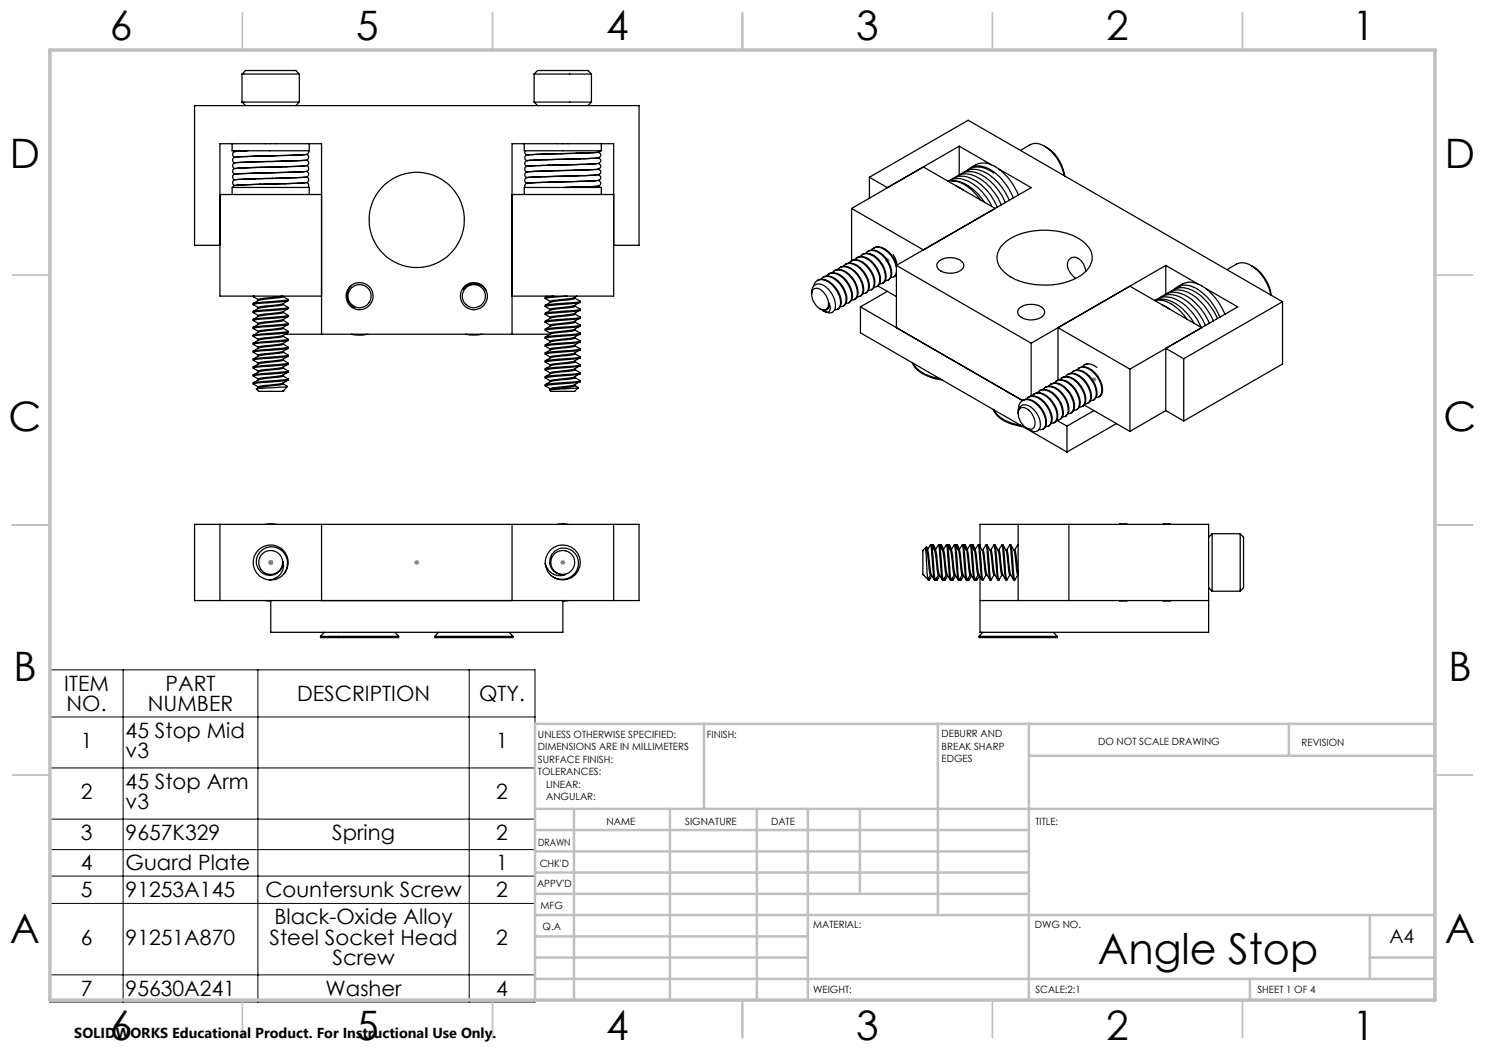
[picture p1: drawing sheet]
<svg xmlns="http://www.w3.org/2000/svg" width="297mm" height="210mm" viewBox="0 0 297 210" stroke-linecap="round" stroke-linejoin="round" font-family="sans-serif">
<g fill="none" stroke="#808080" stroke-width=".2">
<path d="M177 52.1h1M177.1 51.7l.7 .7M177.5 51.6v1M177.8 51.7l-.7 .7M218.3 75.9h1M218.4 75.6l.7 .7M218.8 75.4v1M219.1 75.6l-.7 .7M53.6 112.5h1M53.8 112.1l.7 .7M54.2 112v1M54.5 112.1l-.7 .7"/>
<path d="M82.8 112.5h1.1M83 112.1l.7 .7M83.4 112v1M83.7 112.1l-.7 .7M112 112.5h1.1M112.2 112.1l.7 .7M112.6 112v1M112.9 112.1l-.7 .7"/>
</g>
<path d="M10 134h97v66.4h-97zM24.6 134v66.4M51.6 134v66.4M93.8 134v66.4M10 143.4h97M10 153.6h97M10 163.8h97M10 169.9h97M10 175.2h97M10 180.7h97M10 195h97" fill="none" stroke="#000" stroke-width=".2"/>
<g fill="none" stroke="#c0c0c0" stroke-width=".35">
<path d="M48.5 2.5v7.5M98.5 2.5v7.5M148.5 2.5v7.5M198.5 2.5v7.5M248.5 2.5v7.5M2.5 55h7.5M287 55h7.5M2.5 105h7.5M287 105h7.5M2.5 155h7.5M287 155h7.5M48.5 200v7.5"/>
<path d="M98.5 200v7.5M148.5 200v7.5M198.5 200v7.5M248.5 200v7.5"/>
</g>
<g fill="none" stroke="#c0c0c0" stroke-width=".5">
<path d="M140.8 144.8v17M187.6 144.8v38.2M205.8 144.8v55.2M205.8 151.2h81.2M257.8 144.8v6.4M287 144.8h-180v55.2M107 161.8h180M107 178.8h98.8M107 174.5h98.8M107 170.3h98.8M107 166h98.8M114.8 161.8v38.2"/>
<path d="M134 161.8v38.2M151.4 161.8v38.2M161.6 161.8v38.2M172 161.8v17M107 195.8h180M107 191.5h54.6M107 187.3h54.6M107 183h180M250 195.8v4.2M274 191.5h13M274 183v12.8"/>
</g>
<path d="M10 10h277v190h-277z" fill="none" stroke="#c0c0c0" stroke-width=".7"/>
<g fill="none" stroke="#000" stroke-width=".25">
<path d="M48.4 14.8h11.5M48.4 14.8l.7-.7h10.1l.7 .7M48.4 14.8v5.6M59.9 14.8v5.6M106.8 14.8h11.5M106.8 14.8l.7-.7h10.1l.7 .7M106.8 14.8v5.6M118.3 14.8v5.6M44 38.9h20.3M46.4 38.9v-1.4h15.4v1.4M46.4 28.7v1.5h15.4v-1.5M46.7 30.2l.3 .1"/>
<path d="M48.4 20.4h11.5M48.4 20.4l.7 .7M49.2 30.2l-1.9 .1M49.6 30.2l-2.4 .1a.59 .59 0 0 0-.7 .5 .59 .59 0 0 0 .5 .7M51 33.5h.1M51 35.8h.1M51.4 31.2h.1M51.6 34.6h.1M51.9 34.6h.1M51.9 36.9h.2M51.9 31.2h.1M52.2 33.5h.2"/>
<path d="M53.8 31.2h.1M54.5 35.7h-.1M56 33.4h.2M56.3 35.6h.1M56.4 32.2h.1M56.6 32.2h.1M56.8 35.6h.1M56.9 36.7v.1M57.2 31.1h.1M57.3 33.3h.1M59.9 20.4l-.7 .7M61 36.6l-13 .4-1.1 .1-.4 .4"/>
<path d="M61 35.4l-13.8 .5a.59 .59 0 0 0-.7 .6 .59 .59 0 0 0 .5 .6M61 34.3l-13.8 .5a.59 .59 0 0 0-.7 .5 .59 .59 0 0 0 .5 .7M61 33.2l-13.8 .5a.59 .59 0 0 0-.7 .5 .59 .59 0 0 0 .5 .6M61 32.1l-13.8 .5a.59 .59 0 0 0-.7 .5 .59 .59 0 0 0 .5 .6M61 30.9l-13.8 .5a.59 .59 0 0 0-.7 .5 .59 .59 0 0 0 .5 .7M61.3 36.5a.56 .56 0 0 1 .4 .4 .56 .56 0 0 1-.1 .6M61.3 35.4a.6 .6 0 0 1 .4 .7 .6 .6 0 0 1-.7 .5l-13.7 .4M61.3 34.3a.6 .6 0 0 1 .4 .7 .6 .6 0 0 1-.7 .4l-13.7 .5M61.3 33.2a.6 .6 0 0 1 .4 .7 .6 .6 0 0 1-.7 .4l-13.7 .5M61.3 32a.6 .6 0 0 1 .4 .8 .6 .6 0 0 1-.7 .4l-13.7 .4M61.3 30.9a.6 .6 0 0 1 .4 .7 .6 .6 0 0 1-.7 .5l-13.7 .4M61.7 30.2a.67 .67 0 0 1-.7 .7l-13.7 .5"/>
<path d="M102.4 38.9h20.3M104.8 28.7v1.5h15.5v-1.5M104.8 38.9v-1.4h15.5v1.4M105 30.2a.58 .58 0 0 0 .5 .8M106.8 20.4h11.5M106.8 20.4l.7 .7M109 34.2h.1M109.2 30.8h.1M109.3 34.2h.1M109.4 30.8h-.1M109.6 35.3h.1M109.6 33h.1"/>
<path d="M110 36.4h.1M110 31.9h.1M111.3 36.4h.1M111.4 33h.2M112.5 30.7l-.3 .1M113.5 35.2h-.2M113.9 32.9h.1M114.3 37.5h.1M115 34h.1M115.4 30.6h.1M115.4 32.9h.1M115.7 36.3h.1"/>
<path d="M116 31.7v.1M116.1 31.7v.1M118.3 20.4l-.7 .7M119.2 36.2l-13.8 .4M119.2 35l-13.8 .5M119.2 33.9l-13.8 .5M119.2 32.8l-13.8 .5M119.2 31.6l-13.8 .5M119.2 30.5l-13.8 .5M119.2 37.3l-6 .2M119.6 36.1a.59 .59 0 0 1 .4 .9l-.9 .3-6.3 .2M119.6 35a.59 .59 0 0 1 .4 .9l-.6 .2-.9 .1-10.6 .3a6.2 6.2 0 0 0-2.8 .3l-.1 .3v.4"/>
<path d="M119.6 33.8a.59 .59 0 0 1 .4 .9l-.6 .3-.9 .1-10.6 .3a6.2 6.2 0 0 0-2.8 .3l-.1 .1a.58 .58 0 0 0 .5 .8M119.6 32.7a.59 .59 0 0 1 .4 .9l-.6 .3h-.9l-10.6 .3a6.2 6.2 0 0 0-2.8 .3l-.1 .2a.58 .58 0 0 0 .5 .8M119.6 31.6a.59 .59 0 0 1 .4 .9l-.6 .2-.9 .1-10.6 .3a6.2 6.2 0 0 0-2.8 .3l-.1 .2a.58 .58 0 0 0 .5 .8M119.6 30.4a.59 .59 0 0 1 .4 1l-.6 .2-.9 .1-10.6 .3a6.2 6.2 0 0 0-2.8 .3l-.1 .1a.58 .58 0 0 0 .5 .9M119.6 37.2l.5 .3M120.1 30.2l-.4 .2-.6 .1-11.2 .4a6.2 6.2 0 0 0-2.8 .2l-.1 .2a.58 .58 0 0 0 .5 .8M173.9 35.4l3.6 2.1M173.9 35.4l19.7-11.3 62.9 36.3M173.9 35.4v4.2M184.7 33.4l14.3 8.3-14.3 8.3-14.4-8.3M190.2 35.9a3.7 3.7 0 0 1 4.1-.2 10.7 10.7 0 0 1 5.2 5.7M190.4 36.2a5.9 5.9 0 0 1 4.3 1.7l1 1 1.1 1.5"/>
<path d="M191 35.5a4.1 4.1 0 0 1 5.1 .3 11.9 11.9 0 0 1 4.2 5.2M191.1 37.1l1.5 .9M191.8 35a4.2 4.2 0 0 1 5.1 .3 11.4 11.4 0 0 1 4.1 5.2M191.8 29.2l-21.5 12.5M191.8 29.2l6.5 3.7M191.8 29.2v5.8M192.6 34.6a4.2 4.2 0 0 1 5.1 .2 11.7 11.7 0 0 1 4.2 5.3M193.4 34.1a4.2 4.2 0 0 1 5.3 .5M193.6 34a3.4 3.4 0 0 1 4.3-.1 12 12 0 0 1 4.8 5.7M194.2 33.5a4.1 4.1 0 0 1 5.4 .2l.7 .6a12.6 12.6 0 0 1 3.4 4.7M196.1 40a8 8 0 0 0-5.3-3.8l-1.1 .1a4.1 4.1 0 0 1 4.8 .4 11.2 11.2 0 0 1 3.9 4.6M199.8 33.8l6.4 3.7-26.9 15.6"/>
<path d="M204.1 30.1l1.9-1.1a2.8 2.8 0 0 1 3 .3 9 9 0 0 1 3.8 5.8M208.9 29.2a7.9 7.9 0 0 1 4 6M44 49.1h-5.1v-28h88.9v28h-5.1M50.6 59.2v.1M50.9 59.2l-.2 .2 .9 .5v.2M56.4 59.2l-3.8 .5-.9 .2M56.6 59.3l1 .6M56.6 59.2l-.2 .2-1.3 .2a9 9 0 0 0-3.9 .8l-.5 .3M57.6 59.9l-6.9 .8M57.6 59.9v.2M64.3 59.2h-20.3v-30.5h20.3v38.1M70.3 57.1a2.62 2.62 0 0 0 .6 4.4l-.8-.3"/>
<path d="M93.2 57.1l-.5 .7a2.65 2.65 0 0 1 4.5 .2M102.4 59.2h20.3v-30.5h-20.3v38.1M109 59.7l1.1 .6v.2M109.5 59.2l-.4 .2M110.7 59.2l-1.6 .2-.1 .3M113.4 59.2l-4.4 .5M115 59.6l1.1 .6M115 59.6l-.3 .2-1.6 .2a6.9 6.9 0 0 0-4 1M115 59.5v.1M115.4 59.2l-.6 .4-4 .5-.7 .2M162.3 58.5v.3M162.3 58.5a1.43 1.43 0 0 1 .7-1.5 1.43 1.43 0 0 1 1.6 0 4.9 4.9 0 0 1 2.4 4.7 1.34 1.34 0 0 1-2.2 .5"/>
<path d="M162.6 57.9a1.57 1.57 0 0 1 2.2 .7 2.7 2.7 0 0 1 .6 3.2 1.59 1.59 0 0 1-2.2-.7 2.83 2.83 0 0 1-.6-3.2zM162.7 57.2a1.57 1.57 0 0 1 2.3-1.2 5.4 5.4 0 0 1 3.1 4.6 1.17 1.17 0 0 1-1.2 1.4M163.6 56a2.28 2.28 0 0 1 2.9 .8 4.6 4.6 0 0 1 1.6 4.4l-.2 .4-.3 .1M163.6 56l-.1 .1M164.1 55.9a1.74 1.74 0 0 1 2.7-.2 5 5 0 0 1 2.3 4.9l-.2 .5-.4 .2h-.4M164.7 55.4h-.1M164.7 55.4a1.84 1.84 0 0 1 2.2 .3 5 5 0 0 1 2.4 4.8l-.5 .6M165.3 55.2a1.8 1.8 0 0 1 2.6-.1 5 5 0 0 1 2.4 4.9l-.3 .4-.8 .3M165.8 54.7l-.1 .1M165.9 54.7a2.9 2.9 0 0 1 3.4 1.5 3.5 3.5 0 0 1 .8 4.1l-.3 .3M166.4 54.6a1.51 1.51 0 0 1 1.9-.5 4.9 4.9 0 0 1 3.1 5.2l-.3 .5-.4 .2h-.4M167 54.1a2.34 2.34 0 0 1 2.9 .8 4.8 4.8 0 0 1 1.6 4.3l-.3 .5-.3 .2"/>
<path d="M167 54.1h-.2M167.5 53.9a1.74 1.74 0 0 1 2.7-.1 5.2 5.2 0 0 1 2.3 4.9l-.3 .4-.8 .3M168 53.5a2 2 0 0 1 2.3 .2 5.1 5.1 0 0 1 2.3 4.9l-.4 .6M168.7 53.3a1.8 1.8 0 0 1 2.6-.2 5.6 5.6 0 0 1 2.4 4.3 1.16 1.16 0 0 1-1.2 1.3M169.2 52.8a2.9 2.9 0 0 1 3.5 1.4 3.6 3.6 0 0 1 .8 4.2l-.3 .1M169.2 52.8l-.1 .1M169.8 52.6a1.49 1.49 0 0 1 1.9-.5 5 5 0 0 1 3 5.3l-.2 .4-.4 .3h-.4M170.3 41.7v10.4l-.1 .1M170.4 52.2a1.84 1.84 0 0 1 2.1 .2 5 5 0 0 1 2.4 4.9l-.5 .5M170.9 52a1.74 1.74 0 0 1 2.6-.2 5 5 0 0 1 2.4 4.9l-.3 .4-.8 .3M171.5 51.5l-.2 .1M171.5 51.5a2.9 2.9 0 0 1 3.4 1.4 4.6 4.6 0 0 1 1.1 3.7l-.5 .6"/>
<path d="M172 51.3a1.51 1.51 0 0 1 2-.4 5 5 0 0 1 3 5.1l-.3 .5-.4 .3h-.4M172.2 59.2l-.2 .1M172.4 50.9a2.34 2.34 0 0 1 3.1 .7 4.8 4.8 0 0 1 1.6 4.4l-.6 .7M173.1 50.7a1.74 1.74 0 0 1 2.7-.2 5.2 5.2 0 0 1 2.3 4.9l-.3 .5-.4 .2h-.4M173.3 58.5l-.2 .1M173.7 50.2a2.84 2.84 0 0 1 3.5 1.4 4.7 4.7 0 0 1 1.1 3.7l-.5 .6M173.7 50.2l-.1 .1M174.3 50.1a1.72 1.72 0 0 1 2.6-.2 5.4 5.4 0 0 1 2.4 3.5M174.4 57.9l-.1 .1M174.7 49.6a2.3 2.3 0 0 1 3 .7 6 6 0 0 1 1.7 2.7M175.5 57.2l-.1 .1M175.6 57.2l3.7 2.1"/>
<path d="M177.5 58.3l-5.4 3.1M177.8 55.9l-.2 .1M178.6 50.9l.6 1.2 .2 .9M178.9 55.3l-.1 .1M179.3 54.5a1.03 1.03 0 0 1-1.1 1M179.3 54.8l-.4 .5M179.3 53.1l26.9 15.5M179.3 53.1v12.4M187.8 52.3a3.7 3.7 0 0 1 4.8 .3 1.33 1.33 0 0 1-1.1 1.8 3.7 3.7 0 0 1-4-.8 .97 .97 0 0 1 .3-1.3zM200.7 48.8a12.3 12.3 0 0 1 9.5-2.7 10.8 10.8 0 0 1 7.1 2.9 3.6 3.6 0 0 1-.4 5.5 14 14 0 0 1-13 1.7 6.2 6.2 0 0 1-4.5-4.2 3.7 3.7 0 0 1 1.3-3.2zM217.2 54.2a3.2 3.2 0 0 0-2.2-2.8 1.55 1.55 0 0 0-1.4 .8 1.55 1.55 0 0 0 .1 1.7l.4 .7 1 1.1M231.9 59.6a4.5 4.5 0 0 1 5.6 .7 11.8 11.8 0 0 1 3.6 4.8"/>
<path d="M232.7 59.1a4.6 4.6 0 0 1 5.6 .7 12.5 12.5 0 0 1 3.6 4.9M233.2 53.1l6.4 3.7M233.2 53.1l-27 15.5M233.2 53.1v5.7M233.5 58.7a4.3 4.3 0 0 1 4.9 .2 11.3 11.3 0 0 1 4.3 5.3M234.3 58.2a4.5 4.5 0 0 1 5.6 .7 12.2 12.2 0 0 1 3.6 4.8M234.7 58.1a3.4 3.4 0 0 1 4.7-.4 11.9 11.9 0 0 1 4.6 5.8M235.5 57.4a3.8 3.8 0 0 1 4.8-.2 11.9 11.9 0 0 1 4.7 5.7M236.1 57.2l-1 .5M241.1 57.7l6.4 3.7-14.3 8.3M245.4 53.9a4.5 4.5 0 0 1 3.3-1.3 7.9 7.9 0 0 1 5.4 6.3v.1M250.2 53.1a8 8 0 0 1 4 5.9"/>
<path d="M50.6 60.7v.2M50.6 62.3v.2M50.6 63.9v.2M50.6 65.5v.2M50.6 67.1v.2M50.6 68.6v.3M50.6 70.2v.2M50.6 71.8v.2M50.6 73.4v.2M50.6 75v.2M50.6 76.6v.2M50.7 76.8l.6-.2 6.3-.6a6.1 6.1 0 0 1-3.8 1l-2.1 .4"/>
<path d="M50.7 70.4l.6-.1 6.3-.6a6.1 6.1 0 0 1-3.8 1l-2.1 .3M50.7 64.1l.6-.2 6.3-.6a6.1 6.1 0 0 1-3.8 1l-2.1 .4M50.7 75.2l.9 .6v.2M50.7 73.7l.9 .5v.2M50.7 70.5l.9 .5v.2M50.7 68.9l.9 .6v.1M50.7 67.3l.9 .6v.1M50.7 64.1l.9 .6v.2M50.7 62.5l.9 .6v.2M50.7 61l.9 .5v.2M50.7 76.8l.9 .6v.2M51.3 77.8l.5 .5 4.8-.1"/>
<path d="M56.6 73.6l-1.5 .3a9 9 0 0 0-3.9 .8l-.5 .3M56.6 67.3l-1.5 .2a9 9 0 0 0-3.9 .8l-.5 .3M56.6 60.9l-1.5 .3a9 9 0 0 0-3.9 .8l-.5 .3M56.6 78.2h.1M56.6 76.8l.9 .5M56.6 75.2l1 .6M56.6 73.6l1 .7-6.9 .7M56.6 72l1 .6M56.6 70.4l1 .6M56.6 68.8l1 .6M56.6 67.2l1 .7-6.9 .7M56.6 65.6l1 .6"/>
<path d="M56.6 64.1l1 .6M56.6 62.5l1 .6M56.6 60.9l1 .7-6.9 .7M56.6 75l-.2 .3-1.3 .2a9 9 0 0 0-3.9 .8l-.5 .2M56.6 71.9l-.2 .2-1.3 .2a9 9 0 0 0-3.9 .8l-.5 .3M56.6 70.3l-.2 .2-1.3 .2a9 9 0 0 0-3.9 .8l-.5 .3 6.9-.8M56.6 68.7l-.2 .3-1.3 .1a9 9 0 0 0-3.9 .8l-.5 .3M56.6 65.5l-.2 .3-1.3 .2a9 9 0 0 0-3.9 .7l-.5 .3M56.6 63.9l-.2 .3-1.3 .2a9 9 0 0 0-3.9 .7l-.5 .3 6.9-.7M56.6 62.3l-.2 .3-1.3 .2a9 9 0 0 0-3.9 .8l-.5 .2M56.6 76.6v.2l-.2 .1-1.3 .2a10.1 10.1 0 0 0-3.8 .7l6.2-.5M56.6 73.4v.2"/>
<path d="M56.6 67.1v.2M56.6 60.7v.2M56.6 78.1v.1M57 66.8h53M57.5 77.3l-.8 .9M57.6 74.4a6.1 6.1 0 0 1-3.8 1.1l-2.1 .3M57.6 72.8a6.1 6.1 0 0 1-3.8 1.1l-2.1 .3M57.6 71.3a6.1 6.1 0 0 1-3.8 1l-2.1 .3M57.6 68.1a6.1 6.1 0 0 1-3.8 1l-2.1 .4M57.6 66.5a6.1 6.1 0 0 1-3.8 1l-2.1 .4M57.6 64.9a6.1 6.1 0 0 1-3.8 1l-2.1 .4M57.6 61.7a6.1 6.1 0 0 1-3.8 1.1l-2.1 .3"/>
<path d="M57.6 60.1a6.1 6.1 0 0 1-3.8 1.1l-2.1 .3M57.6 71.2l-1.4 .3-4.2 .3a1.51 1.51 0 0 0-1.3 .3l.9 .5v.2M57.6 64.9l-1.4 .2-4.2 .3a1.51 1.51 0 0 0-1.3 .3l.9 .6v.2M57.6 63.1l-6.9 .8M57.6 66.3l-6.9 .8M57.6 69.5l-6.9 .7M57.6 72.6l-6.9 .8M57.6 75.8l-6.9 .8M57.6 74.4l-6.9 .8M57.6 72.8l-6.9 .8M57.6 68l-6.9 .9M57.6 66.5l-6.9 .8"/>
<path d="M57.6 61.7l-6.9 .8M57.6 60.1l-6.9 .8M57.6 61.5v.2M57.6 63.1v.2M57.6 64.7v.2M57.6 66.3v.2M57.6 67.9v.1M57.6 69.5v.1M57.6 71v.2M57.6 72.6v.2M57.6 74.2v.2M57.6 75.8v.2"/>
<path d="M70.3 66.8l1.2 .2 2.1-.2M93.1 66.8a7.7 7.7 0 0 0 3.3 0M109 75.6l1.1 .6M109 74l1.1 .6M109 72.4l1.1 .6v.2M109 70.8l1.1 .6M109 69.2l1.1 .6M109 67.7l1.1 .6M109 66v-.2l.5-.1 5.5-.4 1.1-.3-.2 .3-6.8 .7 1 .7v.1M109 64.5l1.1 .6M109 62.9l1.1 .6M109 61.3l1.1 .6"/>
<path d="M109 77.1l6.9-.7 .2-.2-7.1 .7v.3l1.1 .6M109 61.1l7.1-.8-.2 .3-.9 .1-6 .6zM109 62.6l7.1-.7-.2 .3-.9 .1-6 .6zM109 64.2l7.1-.7-.2 .2-.9 .1-6 .6zM109 67.4l7.1-.8-.2 .3-.9 .1-6 .6zM109 69l7.1-.8-.2 .3-.9 .1-6 .6zM109 70.6l7.1-.8-.2 .3-.9 .1-6 .6zM109 72.2l7.1-.8-.2 .3-.9 .1-6 .6zM109 73.8l7.1-.8-.2 .3-.9 .1-6 .6zM109 75.3l7.1-.7-.2 .3-.9 .1-6 .6zM109.9 78l5.8-.5-.8 .8h-4.7zM110.1 76.2v.1"/>
<path d="M110.1 74.6v.1M110.1 71.4v.2M110.1 69.8v.2M110.1 68.2v.2M110.1 65v.2M110.1 63.5v.1M110.1 61.9v.1M110.1 77.7v.2M115 75.5l1.1 .6M115 73.9l1.1 .6M115 72.3l1.1 .6M115 70.8l1.1 .6"/>
<path d="M115 69.2l1.1 .6M115 67.6l1.1 .6M115 66l1.1 .6M115 64.4l1.1 .6M115 62.8l1.1 .6M115 61.2l1.1 .6M115 75.5l-.3 .2-1.6 .2a6.9 6.9 0 0 0-4 1M115 73.9l-.3 .2-1.6 .2a6.9 6.9 0 0 0-4 1M115 72.3l-.3 .2-1.6 .2a6.9 6.9 0 0 0-4 1M115 70.8l-.3 .1-1.6 .2a6.9 6.9 0 0 0-4 1M115 69.2l-.3 .1-1.6 .3a6.9 6.9 0 0 0-4 .9M115 67.6l-.3 .2-1.6 .2a6.9 6.9 0 0 0-4 1"/>
<path d="M115 66l-.3 .2-1.6 .2a6.9 6.9 0 0 0-4 1M115 64.4l-.3 .2-1.6 .2a6.9 6.9 0 0 0-4 1M115 62.8l-.3 .2-1.6 .2a6.9 6.9 0 0 0-4 1M115 61.2l-.3 .2-1.6 .2a6.9 6.9 0 0 0-4 1M115 77.1l.7 .4M115 76.9v.2M115 75.3v.2M115 73.8v.1M115 72.2v.1M115 70.6v.2M115 69v.2M115 67.4v.2"/>
<path d="M115 65.8v.2M115 64.2v.2M115 62.6v.2M115 61.1v.1M115 77.1l-.3 .2-3.9 .4-.8 .3M115.7 77.5h.1M115.7 74.9a3.5 3.5 0 0 1-2.6 .8l-2.3 .2-.7 .3M115.7 73.3a3.5 3.5 0 0 1-2.6 .8l-2.3 .3-.7 .2M115.7 71.7a3.5 3.5 0 0 1-2.6 .8l-2.3 .3-.7 .2M115.7 70.1a3.5 3.5 0 0 1-2.6 .8l-2.3 .3-.7 .2M115.7 68.5a3.5 3.5 0 0 1-2.6 .8l-2.3 .3-.7 .2M115.7 66.9a3.5 3.5 0 0 1-2.6 .9l-2.3 .2-.7 .2"/>
<path d="M115.7 65.4a3.5 3.5 0 0 1-2.6 .8l-2.3 .2-.7 .2M115.7 63.8a3.5 3.5 0 0 1-2.6 .8l-2.3 .2-.7 .2M115.7 62.2a3.5 3.5 0 0 1-2.6 .8l-2.3 .2-.7 .3M115.7 60.6a3.5 3.5 0 0 1-2.6 .8l-2.3 .3-.7 .2M115.7 76.5a3.5 3.5 0 0 1-2.6 .8l-2.3 .2-.7 .2M164 61.8l.1 .1M164.8 62.2h.1M165.8 60.6a1 1 0 0 1-.5 1.3M165.8 60.6a1.28 1.28 0 0 1-.1 1.8 1.28 1.28 0 0 1-1.2-.4M165.8 60.6a1.07 1.07 0 0 1-.4 1.2 1.07 1.07 0 0 1-1.2 .1M167.7 61.8l-.2 .1M168.8 61.1l-.1 .1"/>
<path d="M172.1 61.4l32.4 18.7 .1-.1M172.1 61.4v5.2l41.3 23.8M182.4 72.5a6 6 0 0 0 4.3 3.2l1.7 .3M182.6 72.6a6.9 6.9 0 0 0 5.4 3.1M203.9 61.6a3.8 3.8 0 0 1 4.9 .3 1.33 1.33 0 0 1-1.1 1.8 3.7 3.7 0 0 1-4-.8 1.09 1.09 0 0 1 .2-1.3zM205.2 79.8a1.94 1.94 0 0 1 3 .2 5.1 5.1 0 0 1 2.1 4.3 .99 .99 0 0 1-1.2 1M205.6 79.4a2.66 2.66 0 0 1 3.4 1.1 4.2 4.2 0 0 1 1.2 4.3l-.5 .4M206.2 68.6v10.6M206.3 79.2a1.73 1.73 0 0 1 2.3-.3 5.3 5.3 0 0 1 2.8 4.7 .99 .99 0 0 1-1.1 1.1M206.8 78.8a2.17 2.17 0 0 1 2.6 .4 5.1 5.1 0 0 1 2.1 4.4l-.2 .5-.3 .3M207.5 78.6a1.7 1.7 0 0 1 2.2-.4 5.3 5.3 0 0 1 2.8 4.8 1.07 1.07 0 0 1-1.2 1M208 78.1a2.6 2.6 0 0 1 3.2 1.1 5.1 5.1 0 0 1 1.5 3.7 1.29 1.29 0 0 1-.8 1"/>
<path d="M208 78.1l-.1 .1M208.6 77.9a1.96 1.96 0 0 1 2.9 .1 5.2 5.2 0 0 1 2.1 4.4 1.01 1.01 0 0 1-1.2 1M209 77.5a2.1 2.1 0 0 1 2.7 .4 5.2 5.2 0 0 1 2.1 4.4l-.2 .5-.5 .4M209.7 77.2a1.96 1.96 0 0 1 3 .2 5.2 5.2 0 0 1 2 4.3 1.06 1.06 0 0 1-1.1 1M210.1 76.9a2.17 2.17 0 0 1 2.7 .4 5.1 5.1 0 0 1 2.1 4.3l-.2 .6-.4 .3M210.8 76.6a1.66 1.66 0 0 1 2.3-.3 5.2 5.2 0 0 1 2.8 4.8 1.06 1.06 0 0 1-1.2 1M211.2 76.2a2.57 2.57 0 0 1 3.4 1 4.2 4.2 0 0 1 1.2 4.3l-.5 .4M211.6 65.5v10.6M211.6 65.5l14.4 8.3M211.6 65.5l14.4-8.3 14.3 8.3-14.3 8.3M211.9 75.9a1.73 1.73 0 0 1 2.3-.3 5.4 5.4 0 0 1 2.8 4.8 .99 .99 0 0 1-1.1 1M212.4 75.6a2.17 2.17 0 0 1 2.7 .4 5.2 5.2 0 0 1 2 4.3 1.29 1.29 0 0 1-.7 1"/>
<path d="M213.1 75.3a1.73 1.73 0 0 1 2.2-.3 5.3 5.3 0 0 1 2.8 4.8 1.07 1.07 0 0 1-1.1 1M213.5 74.9a1.69 1.69 0 0 1 2 0 5.3 5.3 0 0 1 2.8 4.8 1.29 1.29 0 0 1-.7 1M214.2 74.6a1.89 1.89 0 0 1 2.9 .2 5.1 5.1 0 0 1 2.2 4.3 1 1 0 0 1-1.2 1M214.6 74.3a2.67 2.67 0 0 1 3.3 1 5.1 5.1 0 0 1 1.5 3.7l-.2 .6-.5 .4M215.3 74a1.96 1.96 0 0 1 3 .1 4.7 4.7 0 0 1 1.9 4.9l-.4 .4-.6 .1M215.9 73.5l-.2 .1M215.9 73.5a3.2 3.2 0 0 1 3.7 1.8 4 4 0 0 1 .7 3.6l-.5 .5M216.4 73.4a1.96 1.96 0 0 1 3 .1M217.6 72.7l-.7 .3M226 73.8v12.5M231.1 60a4.3 4.3 0 0 1 4.9 .3 11.3 11.3 0 0 1 4.2 5.2M232.4 61l1.5 .8"/>
<path d="M233.2 69.7l3.5 2M233.2 69.7v12.4M236.7 71.7v12.5M237.4 63.8a8 8 0 0 0-5.3-3.8l-1.1 .1a5.3 5.3 0 0 1 5.5 1.6l1.3 1.5 1 1.4M256.5 60.4l-19.8 11.3M256.5 60.4v12.4l-19.8 11.4M198.6 81.9a6.1 6.1 0 0 0 4.7 3.2l1.3 .2M198.7 81.9a7 7 0 0 0 5.4 3.1M203.6 82.5v.2M203.7 82.3a1.84 1.84 0 0 1 .6-2 1.84 1.84 0 0 1 2.1-.1 5.2 5.2 0 0 1 2.7 4.7 1.06 1.06 0 0 1-1.3 1M203.7 82.5a1.36 1.36 0 0 1 .6-1.4 1.36 1.36 0 0 1 1.5 .1 4.4 4.4 0 0 1 2.2 4.4 1.23 1.23 0 0 1-2 .4l-.5-.3M203.9 81.8a1.55 1.55 0 0 1 2.2 .6 2.99 2.99 0 0 1 .6 3.2 1.53 1.53 0 0 1-2.2-.7 2.76 2.76 0 0 1-.6-3.1z"/>
<path d="M204.6 80a2.28 2.28 0 0 1 2.6 .5 5.1 5.1 0 0 1 2.1 4.4l-.2 .5-.5 .5M205.3 85.6l.5 .2-.3-.1M211 84.5l-.2 .1M211.3 84.1l2.1 1.1M213.4 85.2v5.2M214.3 82.5l-.1 .1M216.8 81l9.2 5.3M218.8 82.1l-5.4 3.1M223.3 84.7l-9.9 5.7M233.2 82.1l-7.2 4.2M233.2 82.1l3.5 2.1M38.9 104.9h88.9v15.2h-88.9z"/>
<path d="M44 104.9v15.2M51.9 110.5a3.2 3.2 0 0 1 5 .2 3.2 3.2 0 0 1-1 4.8l-1 .4-1 .1a2.95 2.95 0 0 0 2.7-3.7 2.7 2.7 0 0 1-3.7 2.6 2.7 2.7 0 0 1-1-4.4zM53.1 104.9h2.1M56.7 114.9a3.5 3.5 0 0 0-.9-5.4 3.5 3.5 0 0 0-5 2 3.5 3.5 0 0 0 3.1 4.5M64.3 104.9v15.2M102.4 104.9v15.2M109 112.7a3.5 3.5 0 0 1 4-3.7 3.5 3.5 0 0 1 2.8 4.7 3.5 3.5 0 0 1-5.2 1.6M111 110.2a3.1 3.1 0 0 1 4.6 1.5 3.1 3.1 0 0 1-2.6 4.1 3.3 3.3 0 0 1-4-3.1 2.97 2.97 0 0 0 4.1 2.2 2.63 2.63 0 0 1-3-1.5 2.63 2.63 0 0 1 .9-3.2zM111.5 104.9h2.1M122.7 104.9v15.2M184.6 114.9l.2 .2M185.1 109.6l.5 6.3"/>
<path d="M185.1 109.6a13.3 13.3 0 0 1 .8 4.6l.1 .7 .3 .1M185.3 109.4l-.7 .7v4.8l1 1M185.3 109.4l.1 .6M185.3 110h.2l.1 .3 .6 4.6M185.3 109.4l.3 .4M185.6 115.9h.1M185.6 115.9l.1 .1M185.7 115.7v.3M185.7 116h.1M185.7 115.6l.1 .3M186.1 109l-.6 1M186.1 109h.2l.1 .4 .5 5.5 .2 1.1-.3-.2-.5-5.8z"/>
<path d="M186.1 115l-.5 .9M186.2 114.9l.7 1M186.3 109a5.3 5.3 0 0 1 1 3.5l.4 2.5M186.4 115.1l-.5 .9M186.4 109.1l.1-.1 .1 .5M186.4 109h.3l.1 .9M186.7 109l.4 .8M186.9 110h.2l.1 .3 .2 1.5a7.9 7.9 0 0 0 .7 3.7l.4 .4M187.1 115.9h.1M187.3 115.6l.1 .3M187.6 109l-.6 1M187.7 115h.2"/>
<path d="M187.7 109h.2l.1 .4 .5 5.5 .2 1.1-.3-.2-.5-5.8zM187.7 115l-.6 1M187.9 109a5.3 5.3 0 0 1 1 3.5l.2 2.1 .2 .4h.1M188 115.1l-.5 .9-.3-.2M188 109.1l.1-.1 .1 .5M188 109h.3l.1 .9M188.3 109l.4 .8M188.5 110h.2M188.7 110l.3 1.8a7.9 7.9 0 0 0 .7 3.7l.3 .4M188.7 115.9h.1M188.8 115.8l.2 .2M188.9 115.6l.1 .3"/>
<path d="M189.2 109l-.6 1M189.3 109h.2l.1 .4 .4 5.5 .3 1.1-.3-.2-.5-5.8zM189.3 115l-.6 1M189.5 109a5.3 5.3 0 0 1 1 3.5l.2 2.1 .2 .4h.1M189.5 115.1l-.4 .9M189.5 109.1l.2-.1 .1 .5M189.6 109h.2M189.8 109l.2 .9M189.9 109l.4 .8M190.1 110h.2l.1 .3 .2 1.5a7.9 7.9 0 0 0 .7 3.7l.3 .4M190.3 115.9h.1M190.4 115.8l.2 .2"/>
<path d="M190.5 115.6l.1 .3M190.8 109l-.6 1M190.9 109h.2l.1 .4 .4 5.5 .2 1.1-.2-.2-.5-5.8zM190.9 115l-.6 1M191.1 109a5.3 5.3 0 0 1 1 3.5l.2 2.1 .1 .4h.2M191.1 115.1l-.5 .9M191.1 109.1l.1-.1 .1 .5M191.2 109h.3l.1 .9M191.5 109l.4 .8M191.7 110h.1l.2 .3 .6 4.6M191.9 115.9h.1M191.9 115.8l.3 .2"/>
<path d="M192.1 115.6l.1 .3M192.4 109l-.6 1M192.4 109h.3l.1 .4 .4 5.5 .2 1.1-.3-.2-.4-5.8zM192.5 115l-.6 1M192.6 114.9l.6 1M192.7 109a5.3 5.3 0 0 1 .9 3.5l.4 2.5M192.7 115.1l-.5 .9M192.7 109.1l.1-.1 .1 .5M192.8 109h.2l.2 .9M193 109l.5 .8M193.3 110h.1l.2 .3 .1 1.5a7.9 7.9 0 0 0 .8 3.7l.3 .4M193.5 115.9h.1"/>
<path d="M193.7 115.6l.1 .3M194 109l-.6 1M194 115h.2M194 109h.2l.1 .4 .5 5.5 .2 1.1-.3-.2-.5-5.8zM194.1 115l-.6 1M194.3 109a5.3 5.3 0 0 1 .9 3.5l.3 2.1 .1 .4h.2M194.3 115.1l-.5 .9-.3-.2M194.3 109.1l.1-.1 .1 .5M194.4 109h.2l.2 .9M194.6 109l.5 .8M194.8 110h.2M195 110l.3 1.8a7.9 7.9 0 0 0 .8 3.7l.3 .4"/>
<path d="M195.1 115.9h.1M195.1 115.8l.3 .2M195.3 115.6l.1 .3M195.6 109l-.6 1M195.6 109h.2l.1 .4 .5 5.5 .2 1.1-.3-.2-.5-5.8zM195.7 115l-.6 1M195.9 109a5.3 5.3 0 0 1 .9 3.5l.3 2.1 .1 .4h.2M195.9 115.1l-.5 .9M196 109l-.1 .1M196 109.3v-4.4h45.7v21.6h-45.7v-11.2M196.4 110h.2l.1 .3 .2 1.5a7.9 7.9 0 0 0 .8 3.7l.3 .4M197.2 109l-.6 1"/>
<path d="M197.2 109h.2l.1 .4 .5 5.5 .2 1.1-.3-.2-.5-5.8zM197.2 115l-.6 1M197.4 109a5.3 5.3 0 0 1 1 3.5l.2 2.1 .2 .4h.2M198 110h.2l.1 .3 .6 4.6M198.8 109l-.6 1M198.8 109h.2l.1 .4 .5 5.5 .2 1.1-.3-.2-.5-5.8zM198.8 115l-.6 1M198.9 114.9l.7 1M199 109a5.3 5.3 0 0 1 1 3.5l.4 2.5M199.6 110h.2l.1 .3 .2 1.5a7.9 7.9 0 0 0 .7 3.7l.4 .4M200.3 109l-.6 1M200.4 115h.2"/>
<path d="M200.4 109h.2l.1 .4 .5 5.5 .2 1.1-.3-.2-.5-5.8zM200.4 115l-.6 1M200.6 109a5.3 5.3 0 0 1 1 3.5l.2 2.1 .2 .4h.1M201.2 110h.2M201.4 110l.3 1.8a7.9 7.9 0 0 0 .7 3.7l.3 .4M201.9 109l-.6 1M202 109h.2l.1 .4 .4 5.5 .3 1.1-.3-.2-.5-5.8zM202 115l-.6 1M202.2 109a5.3 5.3 0 0 1 1 3.5l.1 1.7 .3 .8-.6 1M202.8 110h.2l.1 .3 .5 4.3M203.5 109l-.6 1M203.6 109v.1"/>
<path d="M203.6 104.9v15.2M213.8 104.9v15.2M223.9 104.9h1.5M232.7 104.9h1.4M241.7 117.5l.7 .7M242.4 106.7v11.5M242.4 118.2h5.6M242.4 106.7h5.6M242.4 106.7l-.7 .7M248 106.7v11.5M248 106.7l.7 .7v10.1l-.7 .7M53.1 120.1l1.1 .1"/>
<path d="M54.2 120.1v6.4h58.4v-6.4M64.1 127.3h15.6M64.1 127.3v.2h15.6v-.2M64.8 126.5l-.7 .8M79 126.5l.7 .8M87 127.3h15.6M87 127.3v.2h15.6v-.2M87.7 126.5l-.7 .8M101.8 126.5l.8 .8M113.6 120.1l-1 .1M195.8 127.3h15.6M195.8 127.3v.2h15.6v-.2"/>
<path d="M196 120.1h45.7M196.5 126.5l-.7 .8M210.7 126.5l.7 .8M223.9 120.1h1.5M232.7 120.1h1.4"/>
<circle cx="71.9" cy="59.2" r="2.31"/>
<circle cx="71.9" cy="59.2" r="2.7"/>
<circle cx="83.4" cy="44" r="9.5"/>
<circle cx="94.8" cy="59.2" r="2.31"/>
<circle cx="94.8" cy="59.2" r="2.7"/>
<circle cx="54.1" cy="112.5" r="2.39"/>
<circle cx="112.5" cy="112.5" r="2.4"/>
</g>
<text font-size="8.5" x="219.6" y="192.7">Angle Stop</text>
<g font-size="8.1">
<text x="22" y="8">6</text>
<text x="71.2" y="8">5</text>
<text x="121.2" y="8">4</text>
<text x="171.3" y="8">3</text>
<text x="221.3" y="8">2</text>
<text x="270.5" y="8">1</text>
<text x="2" y="33.6">D</text>
<text x="289" y="33.6">D</text>
<text x="1.7" y="86.1">C</text>
<text x="288.7" y="86.1">C</text>
<text x="2.7" y="136.1">B</text>
<text x="289.7" y="136.1">B</text>
<text x="2" y="188.6">A</text>
<text x="289" y="188.6">A</text>
<text x="22" y="208">6</text>
<text x="71.2" y="208">5</text>
<text x="121.2" y="208">4</text>
<text x="171.3" y="208">3</text>
<text x="221.3" y="208">2</text>
<text x="270.5" y="208">1</text>
</g>
<g font-size="4.2">
<text x="12.9" y="138.1">ITEM</text>
<text x="13.3" y="142.2">NO.</text>
<text x="29.6" y="142.2">NUMBER</text>
<text x="33.1" y="138.1">PART</text>
<text x="59.4" y="140.2">DESCRIPTION</text>
<text x="95.8" y="140.2">QTY.</text>
<text x="16.1" y="149.6">1</text>
<text x="25.1" y="147.6">45 Stop Mid</text>
<text x="99.2" y="149.6">1</text>
<text x="25.1" y="151.7">v3</text>
<text x="16.1" y="159.8">2</text>
<text x="25.1" y="157.8">45 Stop Arm</text>
<text x="25.1" y="161.9">v3</text>
<text x="99.2" y="159.8">2</text>
<text x="16.1" y="168">3</text>
<text x="25.1" y="168">9657K329</text>
<text x="66.5" y="168">Spring</text>
<text x="99.2" y="168">2</text>
<text x="16.1" y="174.1">4</text>
<text x="16.1" y="179.5">5</text>
<text x="25.1" y="174.1">Guard Plate</text>
<text x="25.1" y="179.5">91253A145</text>
<text x="53.1" y="179.5">Countersunk Screw</text>
<text x="99.2" y="174.1">1</text>
<text x="99.2" y="179.5">2</text>
<text x="54.9" y="184.8">Black-Oxide Alloy</text>
<text x="16.1" y="188.9">6</text>
<text x="25.1" y="188.9">91251A870</text>
<text x="53.9" y="188.9">Steel Socket Head</text>
<text x="99.2" y="188.9">2</text>
<text x="66.5" y="193">Screw</text>
<text x="16.1" y="199.2">7</text>
<text x="25.1" y="199.2">95630A241</text>
<text x="65.1" y="199.2">Washer</text>
<text x="99.2" y="199.2">4</text>
</g>
<text font-size="3.9" x="277.9" y="188.5">A4</text>
<text font-size="2.9" x="14.9" y="207.6">SOLIDWORKS Educational Product. For Instructional Use Only.</text>
<g font-size="2">
<text x="107.6" y="147.6">UNLESS OTHERWISE SPECIFIED:</text>
<text x="141.4" y="147.6">FINISH:</text>
<text x="188.3" y="147.5">DEBURR AND</text>
<text x="188.3" y="150">BREAK SHARP</text>
<text x="219.6" y="149">DO NOT SCALE DRAWING</text>
<text x="260.3" y="149.2">REVISION</text>
<text x="107.6" y="150.1">DIMENSIONS ARE IN MILLIMETERS</text>
<text x="107.6" y="152.6">SURFACE FINISH:</text>
<text x="107.6" y="155.1">TOLERANCES:</text>
<text x="188.3" y="152.5">EDGES</text>
<text x="109.2" y="157.6">LINEAR:</text>
<text x="109.2" y="160.1">ANGULAR:</text>
<text x="121.3" y="165">NAME</text>
<text x="137" y="164.9">SIGNATURE</text>
<text x="154.2" y="164.9">DATE</text>
<text x="207.1" y="164.9">TITLE:</text>
<text x="107.6" y="169.1">DRAWN</text>
<text x="107.9" y="173.3">CHK'D</text>
<text x="107.4" y="177.4">APPV'D</text>
<text x="108.1" y="181.8">MFG</text>
<text x="108.5" y="186">Q.A</text>
<text x="162.6" y="185.5">MATERIAL:</text>
<text x="207" y="185.5">DWG NO.</text>
<text x="162.6" y="198.5">WEIGHT:</text>
<text x="207.1" y="198.6">SCALE:2:1</text>
<text x="251.5" y="198.6">SHEET 1 OF 4</text>
</g>
</svg>
